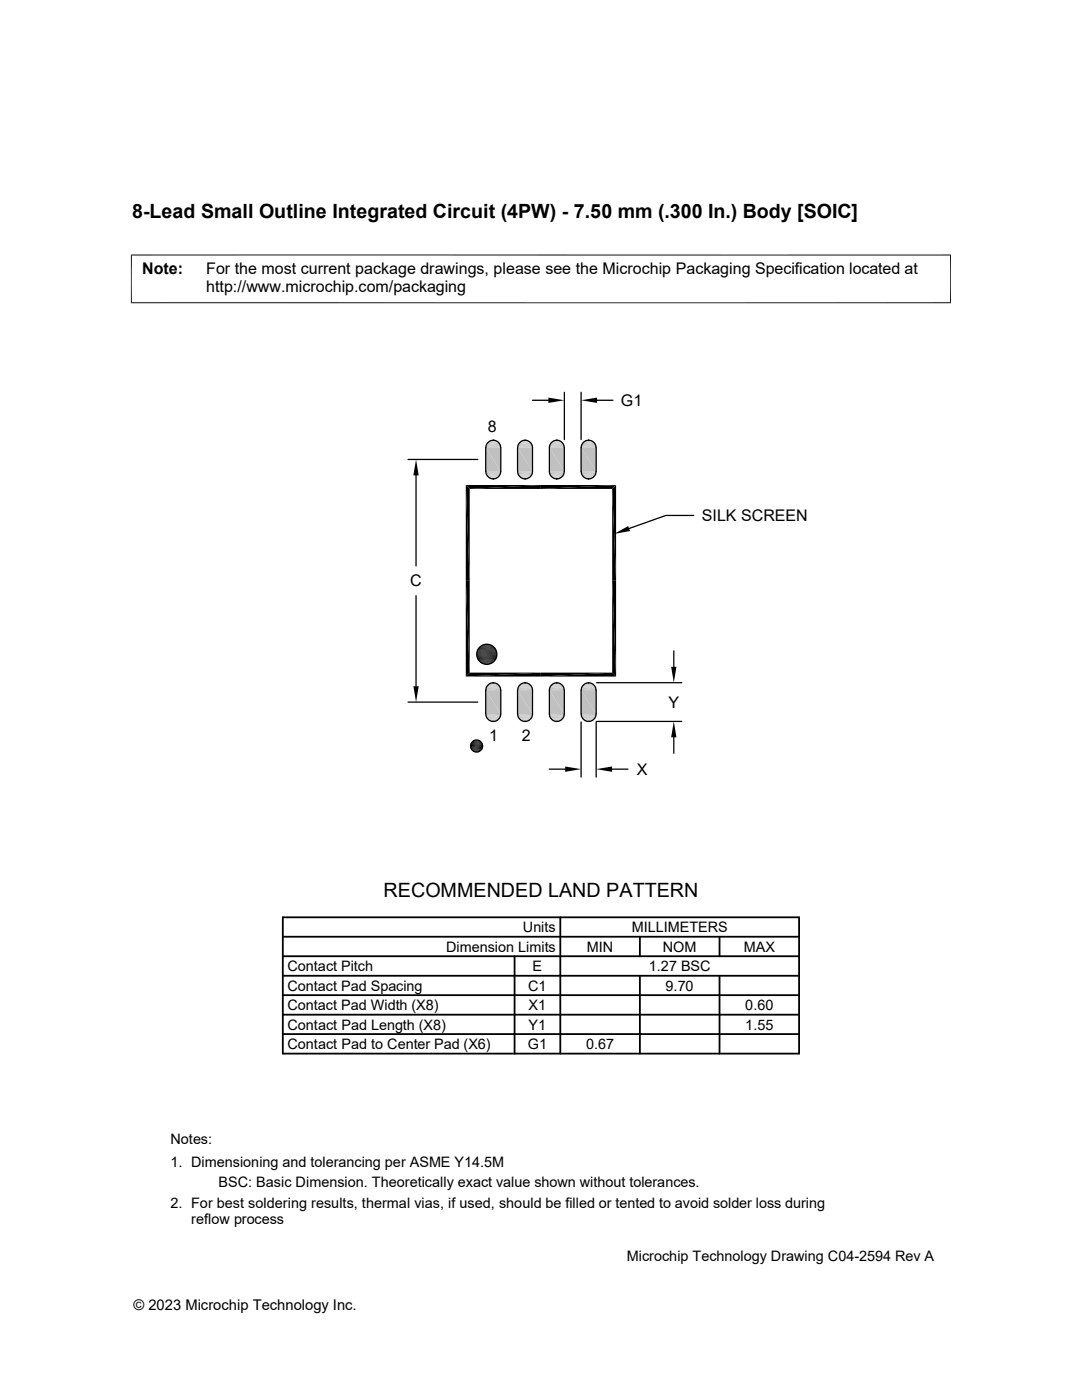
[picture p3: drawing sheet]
<svg xmlns="http://www.w3.org/2000/svg" width="216mm" height="279mm" viewBox="0 0 216 279" stroke-linecap="round" stroke-linejoin="round" font-family="sans-serif">
<path d="M99 141.6h.1M105.3 141.6h.1M111.6 141.6h.1M118 141.6h.1" fill="none" stroke="#000" stroke-width=".25"/>
<g fill="#c0c0c0">
<path d="M98.2 136.3h.5z"/>
<path d="M98.1 136.3h.6z"/>
<path d="M97.9 136.4h1z"/>
<path d="M98.1 136.3l.8 .1z"/>
<path d="M97.9 136.4h1.1z"/>
<path d="M97.7 136.5h1.5z"/>
<path d="M97.9 136.4l1.3 .1z"/>
<path d="M97.6 136.5h1.7z"/>
<path d="M97.7 136.5h1.6z"/>
<path d="M97.5 136.6l.1-.1 1.8 .1z"/>
<path d="M97.6 136.5l1.8 .1z"/>
</g>
<path d="M96.9 137.5h3M97 137.1h2.8M97 137.2h2.8M97.1 137h2.6M97.2 136.9h2.5M97.3 136.7h2.3M97.4 136.7h2.1" fill="none" stroke="#c0c0c0" stroke-width=".2"/>
<path d="M96.9 137.4h3" fill="none" stroke="#c0c0c0" stroke-width=".21"/>
<path d="M96.9 137.6h3" fill="none" stroke="#c0c0c0" stroke-width=".25"/>
<g fill="#c0c0c0">
<path d="M96.9 137.8l3 4.7h-3z"/>
<path d="M96.9 137.8h3v4.7z"/>
</g>
<path d="M96.9 142.6h3" fill="none" stroke="#c0c0c0" stroke-width=".28"/>
<path d="M96.9 142.8h3M97 143h2.8M97 143.2h2.8M97.1 143.3h2.6M97.2 143.4h2.5M97.3 143.5h2.3M97.4 143.6h2.1" fill="none" stroke="#c0c0c0" stroke-width=".2"/>
<path d="M96.9 142.9h3" fill="none" stroke="#c0c0c0" stroke-width=".21"/>
<g fill="#c0c0c0">
<path d="M97.5 143.6l1.8 .1z"/>
<path d="M97.5 143.6h1.9l-.1 .1z"/>
<path d="M97.6 143.7l1.6 .1z"/>
<path d="M97.6 143.7h1.7z"/>
<path d="M97.7 143.8l1.3 .1z"/>
<path d="M97.7 143.8h1.5z"/>
<path d="M97.9 143.9h1z"/>
<path d="M97.9 143.9h1.1z"/>
<path d="M97.9 143.9l.8 .1z"/>
<path d="M98.2 144h.5z"/>
<path d="M98.1 144h.6z"/>
<path d="M98.2 87.9h.5z"/>
<path d="M98.1 87.9h.6z"/>
<path d="M97.9 87.9h1z"/>
<path d="M98.1 87.9h.8z"/>
<path d="M97.9 87.9h1.1z"/>
<path d="M97.7 88h1.5z"/>
<path d="M97.9 87.9l1.3 .1z"/>
<path d="M97.6 88.1h1.7z"/>
<path d="M97.7 88l1.6 .1z"/>
<path d="M97.5 88.2l.1-.1 1.8 .1z"/>
<path d="M97.6 88.1l1.8 .1z"/>
</g>
<path d="M96.9 89.1h3M97 88.7h2.8M97 88.8h2.8M97.1 88.5h2.6M97.2 88.4h2.5M97.3 88.3h2.3M97.4 88.2h2.1" fill="none" stroke="#c0c0c0" stroke-width=".2"/>
<path d="M96.9 88.9h3" fill="none" stroke="#c0c0c0" stroke-width=".21"/>
<path d="M96.9 89.2h3" fill="none" stroke="#c0c0c0" stroke-width=".28"/>
<g fill="#c0c0c0">
<path d="M96.9 89.3l3 4.8h-3z"/>
<path d="M96.9 89.3h3v4.8z"/>
</g>
<path d="M96.9 94.2h3" fill="none" stroke="#c0c0c0" stroke-width=".25"/>
<path d="M96.9 94.4h3M97 94.6h2.8M97 94.7h2.8M97.1 94.9h2.6M97.2 95h2.5M97.3 95.1h2.3M97.4 95.2h2.1" fill="none" stroke="#c0c0c0" stroke-width=".2"/>
<path d="M96.9 94.5h3" fill="none" stroke="#c0c0c0" stroke-width=".21"/>
<g fill="#c0c0c0">
<path d="M97.5 95.2l1.8 .1z"/>
<path d="M97.5 95.2h1.9l-.1 .1z"/>
<path d="M97.6 95.3l1.6 .1z"/>
<path d="M97.6 95.3h1.7z"/>
<path d="M97.7 95.4l1.3 .1z"/>
<path d="M97.7 95.4h1.5z"/>
<path d="M97.9 95.5h1z"/>
<path d="M97.9 95.5h1.1z"/>
<path d="M97.9 95.5h.8z"/>
<path d="M98.2 95.5h.5z"/>
<path d="M98.1 95.5h.6z"/>
<path d="M104.5 87.9h.5z"/>
<path d="M104.5 87.9h.6z"/>
<path d="M104.3 87.9h1z"/>
<path d="M104.5 87.9h.8z"/>
<path d="M104.2 87.9h1.1z"/>
<path d="M104 88h1.5z"/>
<path d="M104.2 87.9l1.3 .1z"/>
<path d="M103.9 88.1h1.7z"/>
<path d="M104 88l1.6 .1z"/>
<path d="M103.9 88.1l1.8 .1h-1.9z"/>
<path d="M103.9 88.1l1.8 .1z"/>
</g>
<path d="M103.7 88.2h2.1" fill="none" stroke="#c0c0c0" stroke-width=".2"/>
<path d="M103.8 88.2l2 .1z" fill="#c0c0c0"/>
<path d="M103.3 89.1h2.9M103.4 88.8h2.8M103.4 88.7h2.8M103.5 88.5h2.6M103.5 88.4h2.5M103.6 88.3h2.3" fill="none" stroke="#c0c0c0" stroke-width=".2"/>
<path d="M103.3 88.9h2.9" fill="none" stroke="#c0c0c0" stroke-width=".21"/>
<path d="M103.3 89.2h3" fill="none" stroke="#c0c0c0" stroke-width=".28"/>
<g fill="#c0c0c0">
<path d="M103.3 89.3l3 4.8h-3z"/>
<path d="M103.3 89.3h3v4.8z"/>
</g>
<path d="M103.3 94.2h3" fill="none" stroke="#c0c0c0" stroke-width=".25"/>
<path d="M103.3 94.4h2.9M103.4 94.6h2.8M103.4 94.7h2.8M103.5 94.9h2.6M103.5 95h2.5M103.6 95.1h2.3M103.7 95.2h2.1" fill="none" stroke="#c0c0c0" stroke-width=".2"/>
<path d="M103.3 94.5h2.9" fill="none" stroke="#c0c0c0" stroke-width=".21"/>
<g fill="#c0c0c0">
<path d="M103.8 95.2l1.8 .1z"/>
<path d="M103.8 95.2h1.9l-.1 .1z"/>
<path d="M103.9 95.3l1.6 .1z"/>
<path d="M103.9 95.3h1.7z"/>
<path d="M104 95.4l1.3 .1z"/>
<path d="M104 95.4h1.5z"/>
<path d="M104.2 95.5h1.1z"/>
<path d="M104.3 95.5h.8z"/>
<path d="M104.3 95.5h1z"/>
<path d="M104.5 95.5h.5z"/>
<path d="M104.5 95.5h.6z"/>
<path d="M110.9 87.9h.5z"/>
<path d="M110.8 87.9h.6z"/>
<path d="M110.6 87.9h1z"/>
<path d="M110.8 87.9h.8z"/>
<path d="M110.5 87.9h1.2z"/>
<path d="M110.6 87.9h1.1z"/>
<path d="M110.4 88h1.5z"/>
<path d="M110.5 87.9l1.4 .1z"/>
<path d="M110.3 88.1h1.6z"/>
<path d="M110.4 88l1.5 .1z"/>
<path d="M110.2 88.2l.1-.1 1.8 .1z"/>
<path d="M110.3 88.1l1.8 .1z"/>
</g>
<path d="M109.6 89.1h3M109.7 88.8h2.8M109.7 88.7h2.8M109.8 88.5h2.6M109.9 88.4h2.5M110 88.3h2.3M110 88.2h2.2" fill="none" stroke="#c0c0c0" stroke-width=".2"/>
<path d="M109.6 88.9h3" fill="none" stroke="#c0c0c0" stroke-width=".21"/>
<path d="M109.6 89.2h3" fill="none" stroke="#c0c0c0" stroke-width=".28"/>
<g fill="#c0c0c0">
<path d="M109.6 89.3l3 4.8h-3z"/>
<path d="M109.6 89.3h3v4.8z"/>
</g>
<path d="M109.6 94.2h3" fill="none" stroke="#c0c0c0" stroke-width=".25"/>
<path d="M109.6 94.4h3M109.7 94.6h2.8M109.7 94.7h2.8M109.8 94.9h2.6M109.9 95h2.5M110 95.1h2.3M110 95.2h2.2" fill="none" stroke="#c0c0c0" stroke-width=".2"/>
<path d="M109.6 94.5h3" fill="none" stroke="#c0c0c0" stroke-width=".21"/>
<g fill="#c0c0c0">
<path d="M110.2 95.2l1.7 .1z"/>
<path d="M110.2 95.2h1.9l-.2 .1z"/>
<path d="M110.3 95.3l1.6 .1z"/>
<path d="M110.3 95.3h1.6z"/>
<path d="M110.4 95.4l1.3 .1z"/>
<path d="M110.4 95.4h1.5z"/>
<path d="M110.5 95.5h1.1z"/>
<path d="M110.5 95.5h1.2z"/>
<path d="M110.6 95.5h.8z"/>
<path d="M110.6 95.5h1z"/>
<path d="M110.9 95.5h.5z"/>
<path d="M110.8 95.5h.6z"/>
<path d="M117.2 87.9h.5z"/>
<path d="M117 87.9h1z"/>
<path d="M117.2 87.9h.8z"/>
<path d="M116.9 87.9h1.1z"/>
<path d="M116.7 88h1.5z"/>
<path d="M116.9 87.9l1.3 .1z"/>
<path d="M116.6 88.1h1.7z"/>
<path d="M116.7 88l1.6 .1z"/>
<path d="M116.5 88.2l.1-.1 1.8 .1z"/>
<path d="M116.6 88.1l1.8 .1z"/>
</g>
<path d="M116 89.1h2.9M116.1 88.8h2.8M116.1 88.7h2.7M116.2 88.5h2.5M116.2 88.4h2.5M116.3 88.3h2.3M116.4 88.2h2.1" fill="none" stroke="#c0c0c0" stroke-width=".2"/>
<path d="M116 88.9h2.9" fill="none" stroke="#c0c0c0" stroke-width=".21"/>
<path d="M116 89.2h3" fill="none" stroke="#c0c0c0" stroke-width=".28"/>
<g fill="#c0c0c0">
<path d="M116 89.3l3 4.8h-3z"/>
<path d="M116 89.3h3v4.8z"/>
</g>
<path d="M116 94.2h3" fill="none" stroke="#c0c0c0" stroke-width=".25"/>
<path d="M116 94.4h2.9M116.1 94.6h2.8M116.1 94.7h2.7M116.2 94.9h2.5M116.2 95h2.5M116.3 95.1h2.3M116.4 95.2h2.1" fill="none" stroke="#c0c0c0" stroke-width=".2"/>
<path d="M116 94.5h2.9" fill="none" stroke="#c0c0c0" stroke-width=".21"/>
<g fill="#c0c0c0">
<path d="M116.5 95.2l1.8 .1z"/>
<path d="M116.5 95.2h1.9l-.1 .1z"/>
<path d="M116.6 95.3l1.6 .1z"/>
<path d="M116.6 95.3h1.7z"/>
<path d="M116.7 95.4l1.3 .1z"/>
<path d="M116.7 95.4h1.5z"/>
<path d="M116.9 95.5h1.1z"/>
<path d="M117 95.5h.7z"/>
<path d="M117 95.5h1z"/>
<path d="M117.2 95.5h.5z"/>
<path d="M117.2 136.3h.5z"/>
<path d="M117 136.4h1z"/>
<path d="M117.2 136.3l.8 .1z"/>
<path d="M116.9 136.4h1.1z"/>
<path d="M116.7 136.5h1.5z"/>
<path d="M116.9 136.4l1.3 .1z"/>
<path d="M116.6 136.5h1.7z"/>
<path d="M116.7 136.5h1.6z"/>
<path d="M116.5 136.6l.1-.1 1.8 .1z"/>
<path d="M116.6 136.5l1.8 .1z"/>
</g>
<path d="M116 137.5h2.9M116.1 137.2h2.8M116.1 137.1h2.7M116.2 137h2.5M116.2 136.9h2.5M116.3 136.7h2.3M116.4 136.7h2.1" fill="none" stroke="#c0c0c0" stroke-width=".2"/>
<path d="M116 137.4h2.9" fill="none" stroke="#c0c0c0" stroke-width=".21"/>
<path d="M116 137.6h3" fill="none" stroke="#c0c0c0" stroke-width=".25"/>
<g fill="#c0c0c0">
<path d="M116 137.8l3 4.7h-3z"/>
<path d="M116 137.8h3v4.7z"/>
</g>
<path d="M116 142.6h3" fill="none" stroke="#c0c0c0" stroke-width=".28"/>
<path d="M116 142.8h2.9M116.1 143h2.8M116.1 143.2h2.7M116.2 143.3h2.5M116.2 143.4h2.5M116.3 143.5h2.3M116.4 143.6h2.1" fill="none" stroke="#c0c0c0" stroke-width=".2"/>
<path d="M116 142.9h2.9" fill="none" stroke="#c0c0c0" stroke-width=".21"/>
<g fill="#c0c0c0">
<path d="M116.5 143.6l1.8 .1z"/>
<path d="M116.5 143.6h1.9l-.1 .1z"/>
<path d="M116.6 143.7l1.6 .1z"/>
<path d="M116.6 143.7h1.7z"/>
<path d="M116.7 143.8l1.3 .1z"/>
<path d="M116.7 143.8h1.5z"/>
<path d="M116.9 143.9h1.1z"/>
<path d="M117 143.9l.7 .1z"/>
<path d="M117 143.9h1z"/>
<path d="M117.2 144h.5z"/>
<path d="M110.9 136.3h.5z"/>
<path d="M110.8 136.3h.6z"/>
<path d="M110.6 136.4h1z"/>
<path d="M110.8 136.3l.8 .1z"/>
<path d="M110.5 136.4h1.2z"/>
<path d="M110.6 136.4h1.1z"/>
<path d="M110.4 136.5h1.5z"/>
<path d="M110.5 136.4l1.4 .1z"/>
<path d="M110.3 136.5h1.6z"/>
<path d="M110.2 136.6l.1-.1 1.8 .1z"/>
<path d="M110.3 136.5l1.8 .1z"/>
</g>
<path d="M109.6 137.5h3M109.7 137.2h2.8M109.7 137.1h2.8M109.8 137h2.6M109.9 136.9h2.5M110 136.7h2.3M110 136.7h2.2" fill="none" stroke="#c0c0c0" stroke-width=".2"/>
<path d="M109.6 137.4h3" fill="none" stroke="#c0c0c0" stroke-width=".21"/>
<path d="M109.6 137.6h3" fill="none" stroke="#c0c0c0" stroke-width=".25"/>
<g fill="#c0c0c0">
<path d="M109.6 137.8l3 4.7h-3z"/>
<path d="M109.6 137.8h3v4.7z"/>
</g>
<path d="M109.6 142.6h3" fill="none" stroke="#c0c0c0" stroke-width=".28"/>
<path d="M109.6 142.8h3M109.7 143h2.8M109.7 143.2h2.8M109.8 143.3h2.6M109.9 143.4h2.5M110 143.5h2.3M110 143.6h2.2" fill="none" stroke="#c0c0c0" stroke-width=".2"/>
<path d="M109.6 142.9h3" fill="none" stroke="#c0c0c0" stroke-width=".21"/>
<g fill="#c0c0c0">
<path d="M110.2 143.6l1.7 .1z"/>
<path d="M110.2 143.6h1.9l-.2 .1z"/>
<path d="M110.3 143.7l1.6 .1z"/>
<path d="M110.3 143.7h1.6z"/>
<path d="M110.4 143.8l1.3 .1z"/>
<path d="M110.4 143.8h1.5z"/>
<path d="M110.5 143.9h1.1z"/>
<path d="M110.5 143.9h1.2z"/>
<path d="M110.6 143.9l.8 .1z"/>
<path d="M110.6 143.9h1z"/>
<path d="M110.9 144h.5z"/>
<path d="M110.8 144h.6z"/>
<path d="M104.5 136.3h.5z"/>
<path d="M104.5 136.3h.6z"/>
<path d="M104.3 136.4h1z"/>
<path d="M104.5 136.3l.8 .1z"/>
<path d="M104.2 136.4h1.1z"/>
<path d="M104 136.5h1.5z"/>
<path d="M104.2 136.4l1.3 .1z"/>
<path d="M103.9 136.5h1.7z"/>
<path d="M104 136.5h1.6z"/>
<path d="M103.9 136.5l1.8 .1h-1.9z"/>
<path d="M103.9 136.5l1.8 .1z"/>
</g>
<path d="M103.7 136.7h2.1" fill="none" stroke="#c0c0c0" stroke-width=".2"/>
<path d="M103.8 136.6l2 .1z" fill="#c0c0c0"/>
<path d="M103.3 137.5h2.9M103.4 137.2h2.8M103.4 137.1h2.8M103.5 137h2.6M103.5 136.9h2.5M103.6 136.7h2.3" fill="none" stroke="#c0c0c0" stroke-width=".2"/>
<path d="M103.3 137.4h2.9" fill="none" stroke="#c0c0c0" stroke-width=".21"/>
<path d="M103.3 137.6h3" fill="none" stroke="#c0c0c0" stroke-width=".25"/>
<g fill="#c0c0c0">
<path d="M103.3 137.8l3 4.7h-3z"/>
<path d="M103.3 137.8h3v4.7z"/>
</g>
<path d="M103.3 142.6h3" fill="none" stroke="#c0c0c0" stroke-width=".28"/>
<path d="M103.3 142.8h2.9M103.4 143h2.8M103.4 143.2h2.8M103.5 143.3h2.6M103.5 143.4h2.5M103.6 143.5h2.3M103.7 143.6h2.1" fill="none" stroke="#c0c0c0" stroke-width=".2"/>
<path d="M103.3 142.9h2.9" fill="none" stroke="#c0c0c0" stroke-width=".21"/>
<g fill="#c0c0c0">
<path d="M103.8 143.6l1.8 .1z"/>
<path d="M103.8 143.6h1.9l-.1 .1z"/>
<path d="M103.9 143.7l1.6 .1z"/>
<path d="M103.9 143.7h1.7z"/>
<path d="M104 143.8l1.3 .1z"/>
<path d="M104 143.8h1.5z"/>
<path d="M104.2 143.9h1.1z"/>
<path d="M104.3 143.9l.8 .1z"/>
<path d="M104.3 143.9h1z"/>
<path d="M104.5 144h.5z"/>
<path d="M104.5 144h.6z"/>
</g>
<g fill="none" stroke="#000" stroke-width=".25">
<path d="M106.3 79.9h3.1M112.6 78.3v9.4M116 78.3v9.4M119.1 79.9h3.2M81.4 91.7h13.9M83 94.9v18M98.4 87.9a1.47 1.47 0 0 0-1.5 1.4v4.8a1.51 1.51 0 0 0 1.5 1.5M98.4 87.8h.1M98.4 95.6h.1M98.4 87.9a1.5 1.5 0 0 1 1.5 1.4v4.8a1.47 1.47 0 0 1-1.5 1.5M103.3 89.3v4.8M103.3 94.1a1.47 1.47 0 0 0 1.5 1.5"/>
<path d="M104.8 87.9a1.47 1.47 0 0 0-1.5 1.4M104.8 87.8h.1M104.8 95.6h.1M104.8 87.9a1.47 1.47 0 0 1 1.5 1.4v4.8a1.47 1.47 0 0 1-1.5 1.5M111.1 87.9a1.47 1.47 0 0 0-1.5 1.4v4.8a1.47 1.47 0 0 0 1.5 1.5M111.1 87.8h.1M111.1 95.6h.1M111.1 87.9a1.5 1.5 0 0 1 1.5 1.4v4.8a1.47 1.47 0 0 1-1.5 1.5M116 89.3v4.8M116 94.1a1.47 1.47 0 0 0 1.5 1.5M117.5 87.9a1.47 1.47 0 0 0-1.5 1.4M117.5 87.8h.1"/>
<path d="M117.5 95.6h.1M117.5 87.9a1.47 1.47 0 0 1 1.4 1.4M118.9 94.1a1.47 1.47 0 0 1-1.4 1.5M119 89.3v4.8M83 118.9v18M138.4 102.9h-5.5l-7.4 2.6M97.2 136.9a1.5 1.5 0 0 1 1.7-.6 1.5 1.5 0 0 1 1 1.5v4.7a1.49 1.49 0 0 1-1.5 1.5 1.49 1.49 0 0 1-1.5-1.5v-4.7zM98.4 136.2h.1M103.3 137.8v4.7M103.3 137.8a1.48 1.48 0 0 1 1.5-1.5 1.48 1.48 0 0 1 1.5 1.5v4.7a1.48 1.48 0 0 1-1.5 1.5 1.48 1.48 0 0 1-1.5-1.5M104.8 136.2h.1M109.9 136.9a1.5 1.5 0 0 1 1.7-.6 1.5 1.5 0 0 1 1 1.5v4.7a1.48 1.48 0 0 1-1.5 1.5 1.48 1.48 0 0 1-1.5-1.5v-4.7z"/>
<path d="M111.1 136.2h.1M116 137.8v4.7M116 137.8a1.48 1.48 0 0 1 1.5-1.5 1.48 1.48 0 0 1 1.4 1.5M117.5 136.2h.1M119 137.8v4.7M119 136.2h17M134.5 129.9v3.2M81.4 140.1h13.9M98.4 144h.1M104.8 144h.1M109.6 153.5h3.2M111.1 144h.1"/>
<path d="M116 144.1v11M117.5 144h.1M118.9 142.5a1.48 1.48 0 0 1-1.4 1.5 1.48 1.48 0 0 1-1.5-1.5M119 144.1v11M119 144h17M122.1 153.5h3.2M134.5 147.2v3.1"/>
<circle cx="97.1" cy="130.6" r="2.01"/>
<circle cx="95.1" cy="148.9" r="1.21"/>
</g>
<g fill="none" stroke="#000" stroke-width=".36">
<path d="M56.4 186.9h103M56.4 183.1h103v27.2h-103zM56.4 190.8h103M56.4 198.6h103M56.4 194.7h103M102.7 190.8v19.5M111.8 183.1v27.2M127.7 186.9v3.9M127.7 194.7v15.6M143.6 186.9v3.9M143.6 194.7v15.6M56.4 202.5h103"/>
<path d="M56.4 206.4h103"/>
</g>
<g fill="#000">
<path d="M109.4 79.4l3.2 .5-3.2 .5zM116 79.9l3.1-.5v1zM83 91.7l.5 3.2h-1zM92.9 96.8l.8 19.1h-.8zM92.9 96.8l.8 .8v18.3zM107.9 96.8h15l-15 .8zM107.9 97.6l15-.8-.7 .8zM93.7 97.6l14.2-.8v.8zM92.9 96.8h15l-14.2 .8zM122.2 97.6l.7 18.3h-.7zM122.2 97.6l.7-.8v19.1zM122.5 106.6l2.8-1.6 .4 1z"/>
<path d="M82.5 136.9h1l-.5 3.2zM92.9 115.9l.8 18.3-.8 .8zM92.9 115.9h.8v18.3zM96.1 132.3l1.9 .1zM96.3 128.7l1.8 .1zM96.3 132.4l1.5 .1zM96.3 132.4h1.7zM96.3 128.7h1.7zM96.5 128.7h1.5zM96.5 132.5h1.1zM96.5 132.5h1.3zM96.5 128.7h1.3z"/>
<path d="M96.7 128.6l1.1 .1zM96.7 132.5l.7 .1zM96.7 132.5h.9zM96.7 128.6h.9zM96.9 128.6h.7zM96.9 132.6h.5zM96.9 128.6h.5zM107.9 134.2h14.3l-14.3 .8zM107.9 135l14.3-.8 .7 .8zM92.9 135l15-.8v.8zM92.9 135l.8-.8h14.2zM122.2 115.9l.7 19.1-.7-.8z"/>
<path d="M122.2 115.9h.7v19.1zM133.9 133.1h1.1l-.5 3.1zM94.1 149.5l1.9 .2h-1.8zM94.2 148.1h1.8l.1 .2zM94.2 149.7l1.6 .1h-1.4zM94.2 149.7h1.8l-.2 .1zM94.4 147.9l1.6 .2h-1.8zM94.4 147.9h1.4l.2 .2zM94.4 149.8l1.2 .2h-1zM94.4 149.8h1.4l-.2 .2zM94.4 147.9l.2-.1 1.2 .1zM94.6 147.8l1.2 .1z"/>
<path d="M94.6 150l.8 .1zM94.6 150h1zM94.6 147.8h1zM94.8 147.7l.8 .1zM94.8 150.1h.4zM94.8 150.1h.6zM94.8 147.7h.6zM95 147.7h.4zM112.8 153l3.2 .5-3.2 .5zM119 153.5l3.1-.5v1zM134.5 144l.5 3.2h-1.1z"/>
</g>
<g fill="none" stroke="#000" stroke-width=".2">
<path d="M26.1 50.9h163.7M26.2 50.8v9.7M189.7 50.8v9.7M26.1 60.4h163.7M95.1 130.3h4M95.1 130.5h4.1M95.1 130.7h4.1M95.1 130.9h4M95.1 130.1h4M95.1 131.1h4M95.2 129.9h3.9M95.2 131.2h3.9"/>
<path d="M95.3 129.7h3.7M95.3 131.4h3.7M95.3 131.6h3.6M95.3 129.6h3.6M95.4 129.4h3.4M95.4 131.8h3.4M95.5 131.9h3.2M95.5 129.2h3.2M95.7 129.1h2.9M95.7 132h2.9M95.8 132.2h2.6M95.8 129h2.6"/>
<path d="M96 128.9h2.3M96 132.3h2.3M96.1 132.4h2M96.1 128.8h2M94 148.3h2.2M94.1 148.2h2M94.1 149.6h2"/>
</g>
<path d="M93.9 149h2.4M93.9 148.5h2.4M93.9 149.2h2.4M94 149.4h2.2" fill="none" stroke="#000" stroke-width=".21"/>
<path d="M93.9 148.8h2.4" fill="none" stroke="#000" stroke-width=".23"/>
<g font-size="3.9">
<text x="26.4" y="43.5">8-Lead Small Outline Integrated Circuit (4PW) - 7.50 mm (.300 In.) Body [SOIC]</text>
<text x="76.5" y="178.9">RECOMMENDED LAND PATTERN</text>
</g>
<g font-size="3.2">
<text x="28.4" y="54.7">Note:</text>
<text x="41.1" y="58.3">http://www.microchip.com/packaging</text>
<text x="41.1" y="54.7">For the most current package drawings, please see the Microchip Packaging Specification located at</text>
<text x="123.9" y="81">G1</text>
<text x="97.4" y="86.2">8</text>
<text x="140.1" y="104">SILK SCREEN</text>
<text x="81.8" y="117">C</text>
<text x="133.4" y="141.3">Y</text>
<text x="97.6" y="147.8">1</text>
<text x="104.1" y="147.9">2</text>
<text x="127.1" y="154.6">X</text>
</g>
<g font-size="2.9">
<text x="89" y="189.9">Dimension Limits</text>
<text x="104.3" y="186">Units</text>
<text x="117.1" y="189.9">MIN</text>
<text x="126" y="186">MILLIMETERS</text>
<text x="132.3" y="189.9">NOM</text>
<text x="148.4" y="189.9">MAX</text>
<text x="57.3" y="197.7">Contact Pad Spacing</text>
<text x="57.3" y="193.8">Contact Pitch</text>
<text x="105.4" y="197.7">C1</text>
<text x="106.3" y="193.8">E</text>
<text x="129.5" y="193.8">1.27 BSC</text>
<text x="132.8" y="197.7">9.70</text>
<text x="57.3" y="201.6">Contact Pad Width (X8)</text>
<text x="105.5" y="201.6">X1</text>
<text x="148.7" y="201.6">0.60</text>
<text x="57.3" y="205.5">Contact Pad Length (X8)</text>
<text x="57.3" y="209.4">Contact Pad to Center Pad (X6)</text>
<text x="105.3" y="209.4">G1</text>
<text x="105.5" y="205.5">Y1</text>
<text x="116.9" y="209.4">0.67</text>
<text x="148.7" y="205.5">1.55</text>
<text x="34" y="228.3">Notes:</text>
<text x="34" y="232.9">1. Dimensioning and tolerancing per ASME Y14.5M</text>
<text x="43.6" y="237">BSC: Basic Dimension. Theoretically exact value shown without tolerances.</text>
<text x="34" y="241">2. For best soldering results, thermal vias, if used, should be filled or tented to avoid solder loss during</text>
<text x="38.1" y="244.3">reflow process</text>
<text x="125.1" y="251.7">Microchip Technology Drawing C04-2594 Rev A</text>
<text x="26.6" y="261.3">© 2023 Microchip Technology Inc.</text>
</g>
</svg>
